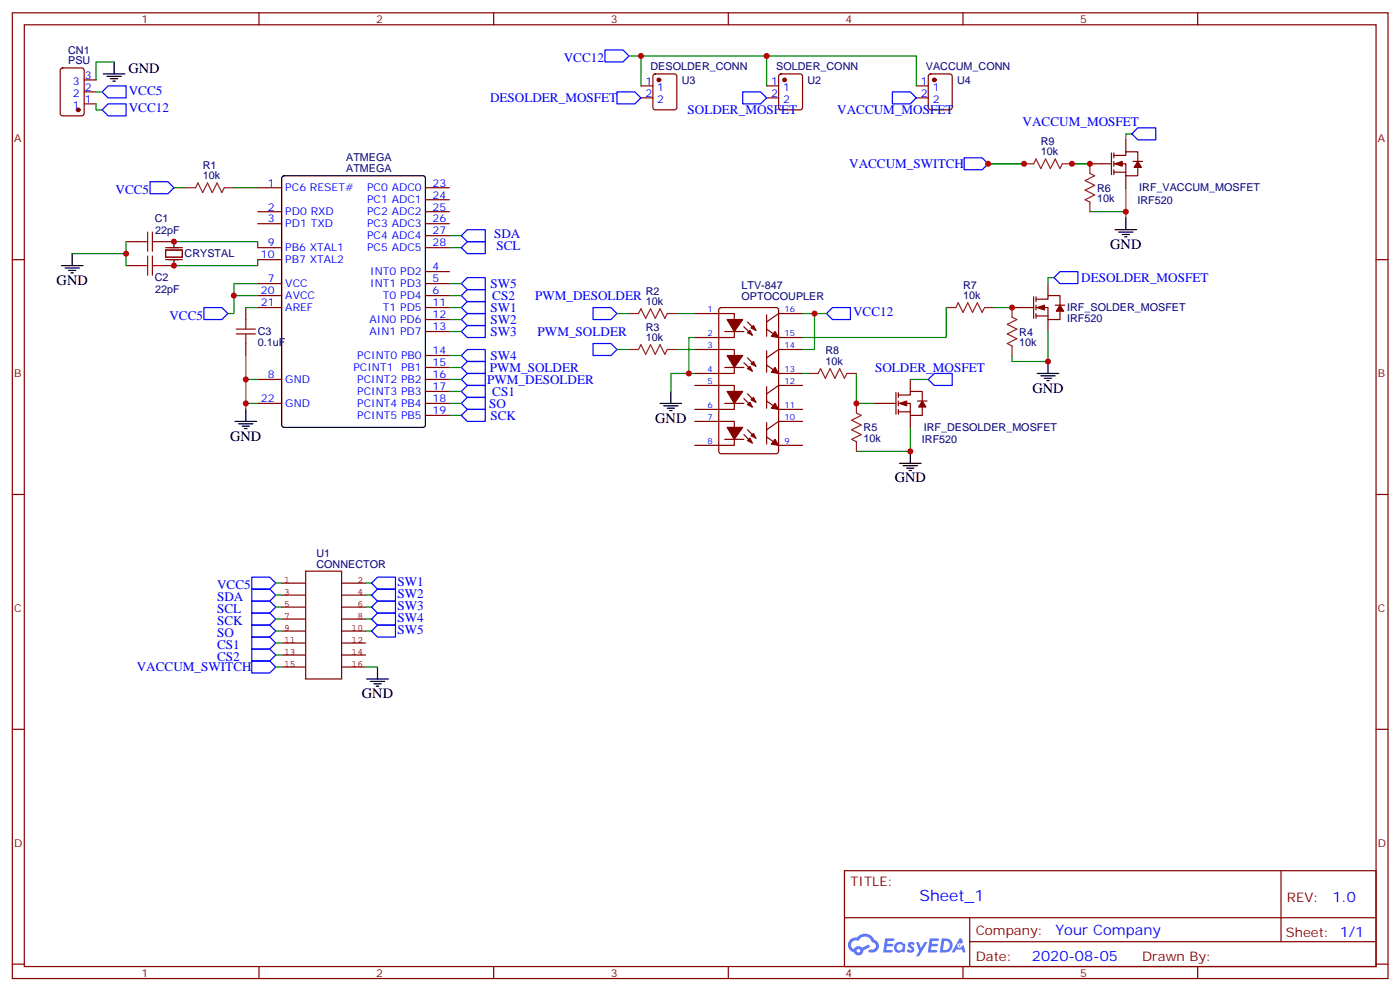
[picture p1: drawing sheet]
<svg xmlns="http://www.w3.org/2000/svg" width="413mm" height="292mm" viewBox="0 0 413 292" stroke-linecap="round" stroke-linejoin="round" font-family="sans-serif">
<g fill="none" stroke="#870000" stroke-width=".35">
<path d="M3.6 3.8h405.4v284.3h-405.4zM7.2 7.3h398.2v277.3h-398.2zM76.3 3.8v3.5M145.5 3.8v3.5M214.6 3.8v3.5M283.7 3.8v3.5M352.9 3.8v3.5M3.6 76.4h3.6M405.4 76.4h3.6M3.6 145.6h3.6M405.4 145.6h3.6M3.6 214.7h3.6"/>
<path d="M405.4 214.7h3.6M248.8 256.4h156.6v28.2h-156.6zM377.4 256.4v20.9M248.8 270.2h156.5M285.7 277.3h119.6M285.7 270.2v14.1M3.6 283.9h3.6M76.3 284.6v3.5M145.5 284.6v3.5M214.6 284.6v3.5M283.7 284.6v3.5M352.9 284.6v3.5"/>
<path d="M405.4 283.9h3.6"/>
</g>
<g fill="#5487ff">
<path d="M267.8 277.5a1.22 1.22 0 0 1 1.7 .3l-.4 .6a.47 .47 0 0 0-.3-.4 .47 .47 0 0 0-.5 .2l.2 .2a1.14 1.14 0 0 1 .7 1.7 1.14 1.14 0 0 1-1.9 0l-.2-.2 .5-.5 .7 .4a.29 .29 0 0 0 .4-.2 .29 .29 0 0 0-.3-.4 1.04 1.04 0 0 1-.6-1.7z"/>
<path d="M260.8 276.3h2.4l.3 .2-.1 .5h-1.9l-.1 .9h1.5l.4 .4-.4 .3h-1.6l-.2 1.1 1.8 .1 .1 .3-.1 .3h-2.7z"/>
<path d="M274 276.3h2.3l.3 .2-.1 .5h-1.8l-.1 .9h1.5l.3 .4-.4 .3h-1.6l-.1 1.1 1.7 .1 .2 .3-.2 .3h-2.6z"/>
<path d="M282.7 276.3h.7l.3 1.2-.6 .4a.69 .69 0 0 0-1 .2 .69 .69 0 0 0 .5 1 .69 .69 0 0 0 .8-.6l.5-.3 .6 2.2h-.8l-.2-.8h-1.8l-.5 .8h-.8z"/>
<path d="M269.9 277.4h.8l.6 1.8 1.1-1.8h.9l-2.6 4.2h-.8l.9-1.6z"/>
<path d="M277.5 276.3l-.6 4.1h1.3a2.11 2.11 0 0 0 2.5-2.1 2.11 2.11 0 0 0-2.5-2zM278.2 277a1.39 1.39 0 0 1 1.7 1.4 1.39 1.39 0 0 1-1.8 1.3h-.3z"/>
<path d="M263.8 277.9a1.54 1.54 0 0 0-.1 2.2 1.54 1.54 0 0 0 2.2 .1l.6 .2 .3-2.3-.2-.2h-.4a1.49 1.49 0 0 0-2.4 0zM264.1 278.9a.94 .94 0 0 1 1.8 0 .94 .94 0 0 1-1.8 0z"/>
<path d="M250.5 276.7a2.18 2.18 0 0 0 1.1 3.7 1.44 1.44 0 0 0 1.6 .9 1.44 1.44 0 0 0 1.2-1.5l2-1-.5-.7-1.9 .9a1.47 1.47 0 0 0-2.4 .5 1.39 1.39 0 0 1-.7-2 1.39 1.39 0 0 1 2-.4 2.12 2.12 0 0 1 2.2-1.3 2.12 2.12 0 0 1 1.9 1.7 1.14 1.14 0 0 1 1.1 1.4 1.14 1.14 0 0 1-1.7 .7 .43 .43 0 0 0-.5 .4 .43 .43 0 0 0 .4 .5 1.98 1.98 0 0 0 2.5-1.3 1.98 1.98 0 0 0-1.2-2.5 3.1 3.1 0 0 0-5.3-.7l-.9 .1zM252.4 280a.55 .55 0 0 1 1.1 0 .55 .55 0 0 1-1.1 0z"/>
<circle cx="282.7" cy="278.4" r=".26"/>
</g>
<g fill="none" stroke="#000" stroke-width=".35">
<path d="M33.6 18.2v3.6M30.4 21.8h6.4M31.5 22.5h4.2M32.6 23.2h2.1M33.3 23.9h.7M83.2 52l.5-.2h40.9l.7 .4v72.9l-.4 .7h-41.2l-.6-.4-.1-72.9zM18.1 78.2h6.3M19.2 78.9h4.2M20.2 79.6h2.1M21.3 74.7v3.5M51.3 71.2v1.7M51.3 76.4v1.8"/>
<path d="M328.5 67.6h6.4M329.6 68.3h4.2M330.7 69h2.1M331.4 69.7h.7M331.7 64.1v3.5M20.9 80.3h.7M194.5 118.8h6.3M195.5 119.5h4.3M197.7 115.3v3.5M305.6 110h6.4M306.7 110.7h4.2M307.7 111.4h2.1"/>
<path d="M308.4 112.1h.7M308.8 106.4v3.6M69.3 124.1h6.3M70.3 124.8h4.2M71.4 125.5h2.1M72.1 126.2h.7M72.4 120.5v3.6M196.6 120.2h2.1M197.3 120.9h.7M265 136.4h6.4M266.1 137.1h4.2M267.2 137.8h2.1"/>
<path d="M267.9 138.5h.7M268.2 132.9v3.5M108.1 199.9h6.3M111.2 196.4v3.5M109.1 200.6h4.2M110.2 201.3h2.1M110.9 202h.7"/>
</g>
<g fill="none" stroke="#870000" stroke-width=".35">
<path d="M18 20.2l.5-.2h5.6l.6 .4 .1 13-.5 .7h-5.8l-.7-.4-.1-13zM24.8 30.6h3.5M24.8 27.1h3.5M24.8 23.5h3.5M188.8 25.3h3.6M188.8 28.8h3.6M192.6 22l.5-.2h5.6l.7 .4v9.4l-.4 .7h-5.9l-.7-.4v-9.4zM225.9 25.3h3.5M225.9 28.8h3.5M229.6 22l.5-.2h5.7l.6 .4 .1 9.4-.5 .7h-5.9l-.6-.4-.1-9.4zM270 25.3h3.5M270 28.8h3.5"/>
<path d="M273.7 22l.5-.2h5.7l.6 .4 .1 9.4-.5 .7h-5.9l-.6-.4-.1-9.4zM76 55.3h7M125.3 55.3h7.1M125.3 58.8h7.1M321.1 48.2h6.4M327.5 45v6.4M328.2 45.8h3.5v-1.1h3.5v2.8M328.2 48.2h3.5v3.6h3.5v-2.5M328.2 50.7h3.5M328.2 45v1.5M328.2 47.5v1.4M328.2 50v1.4"/>
<path d="M331.7 41.2v3.5M331.7 51.8v3.5M333.8 47.5h2.9M37.1 78.2h3.6M37.1 71.2h3.6M47.7 78.2h3.6M47.7 71.2h3.6M76 62.3h7M76 65.9h7M76 72.9h7M76 76.4h7M125.3 62.3h7.1"/>
<path d="M125.3 65.9h7.1M125.3 80h7.1M125.3 72.9h7.1M125.3 69.4h7.1M72.4 90.6v3.5M76 83.5h7M76 87h7M76 90.6h7M125.3 83.5h7.1M125.3 87h7.1M125.3 90.6h7.1M125.3 94.1h7.1"/>
<path d="M125.3 97.6h7.1M204.7 92.3h11.7v7.1h-11.7M212 90.8l.5-.2h16.2l.7 .4v41.9l-.5 .6-16.4 .1-.7-.5v-41.8zM213.5 97.6h5.7M219.2 96.2l2.5 2.5M220.2 94.8l2.5 2.5M225.9 96.9l3.5 2.5h7.1M225.9 92.7v6.3M236.5 92.3h-7.1l-3.5 2.5M298.2 90.6h6.4M304.6 87.4v6.3M305.3 88.1h3.5v-1.1h3.5v2.9"/>
<path d="M305.3 90.6h3.5v3.5h3.5v-2.5M305.3 93h3.5M305.3 87.4v1.4M305.3 89.9v1.4M305.3 92.3v1.4M308.8 83.5v3.5M308.8 94.1v3.5M310.9 89.9h2.8M72.4 101.1v3.6M76 111.7h7M76 118.8h7M125.3 111.7h7.1"/>
<path d="M125.3 104.7h7.1M125.3 108.2h7.1M125.3 115.3h7.1M125.3 118.8h7.1M204.7 102.9h11.7v7.1h-11.7M204.7 113.5h11.7v7h-11.7M213.5 108.2h5.7M213.5 118.8h5.7M219.2 106.8l2.5 2.5M219.2 117.4l2.5 2.4M220.2 105.4l2.5 2.4M220.2 116l2.5 2.4"/>
<path d="M225.9 103.3v6.3M225.9 113.8v6.4M225.9 107.5l3.5 2.5h7.1M225.9 118.1l3.5 2.4h7.1M236.5 102.9h-7.1l-3.5 2.5M236.5 113.5h-7.1l-3.5 2.5M257.6 118.8h6.4M264 115.6v6.4M264.7 116.3h3.5v-1h3.5v2.8M264.7 118.8h3.5v3.5h3.5v-2.5M264.7 115.6v1.4M264.7 118.1v1.4"/>
<path d="M268.2 111.7v3.6M270.3 118.1h2.9M125.3 122.3h7.1M204.7 124.1h11.7v7h-11.7M213.5 129.4h5.7M219.2 128l2.5 2.4M220.2 126.5l2.5 2.5M225.9 124.4v6.4M225.9 128.7l3.5 2.4h7.1M236.5 124.1h-7.1l-3.5 2.4M264.7 121.2h3.5M264.7 120.5v1.5"/>
<path d="M268.2 122.3v3.5"/>
</g>
<g fill="none" stroke="#00f" stroke-width=".35">
<path d="M178.3 14.7h5.3l1.7 1.8-1.7 1.7h-5.3zM30.1 27.1l1.8-1.8h5.2v3.5h-5.2zM31.9 30.6h5.2v3.5h-5.2l-1.8-1.8zM181.8 27.1h5.3l1.7 1.7-1.7 1.8h-5.3zM218.8 27.1h5.3l1.8 1.7-1.8 1.8h-5.3zM262.9 27.1h5.3l1.8 1.7-1.8 1.8h-5.3zM333.5 39.4l1.7-1.8h5.3v3.6h-5.3zM44.2 53.5h5.3l1.8 1.8-1.8 1.7h-5.3zM284.1 46.5h5.3l1.7 1.7-1.7 1.8h-5.3zM135.9 69.4l1.8-1.8h5.3v3.6h-5.3zM135.9 72.9l1.8-1.7h5.3v3.5h-5.3zM60.1 90.6h5.3l1.7 1.7-1.7 1.8h-5.3z"/>
<path d="M135.9 87l1.8-1.7h5.3v3.5h-5.3zM135.9 90.6l1.8-1.8h5.3v3.5h-5.3zM135.9 94.1l1.8-1.8h5.3v3.5h-5.3zM135.9 97.6l1.8-1.8h5.3v3.6h-5.3zM135.9 83.5l1.8-1.8h5.3v3.6h-5.3zM174.7 90.6h5.3l1.8 1.7-1.8 1.8h-5.3zM245.3 90.6h5.3v3.5h-5.3l-1.8-1.8zM310.6 81.7l1.7-1.7h5.3v3.5h-5.3zM135.9 118.8l1.8-1.8h5.3v3.5h-5.3zM135.9 104.7l1.8-1.8h5.3v3.5h-5.3zM137.7 113.5h5.3v3.5h-5.3l-1.8-1.7zM137.7 110h5.3v3.5h-5.3l-1.8-1.8z"/>
<path d="M137.7 106.4h5.3v3.6h-5.3l-1.8-1.8zM174.7 101.1h5.3l1.8 1.8-1.8 1.8h-5.3zM275.3 110h5.3v3.5h-5.3l-1.8-1.8zM135.9 122.3l1.8-1.8h5.3v3.6h-5.3zM74.2 169.9h5.3l1.7 1.8-1.7 1.8h-5.3zM74.2 173.5h5.3l1.7 1.7-1.7 1.8h-5.3zM74.2 177h5.3l1.7 1.8-1.7 1.7h-5.3zM109.5 171.7l1.7-1.8h5.3v3.6h-5.3zM109.5 175.2l1.7-1.7h5.3v3.5h-5.3zM109.5 178.8l1.7-1.8h5.3v3.5h-5.3zM74.2 194.6h5.3l1.7 1.8-1.7 1.8h-5.3zM74.2 180.5h5.3l1.7 1.8-1.7 1.7h-5.3z"/>
<path d="M74.2 184h5.3l1.7 1.8-1.7 1.8h-5.3zM74.2 187.6h5.3l1.7 1.7-1.7 1.8h-5.3zM74.2 191.1h5.3l1.7 1.8-1.7 1.7h-5.3zM109.5 182.3l1.7-1.8h5.3v3.5h-5.3zM109.5 185.8l1.7-1.8h5.3v3.6h-5.3z"/>
</g>
<path d="M48.8 73.6h4.9v2.1h-4.9zM48.8 76.4h4.9M48.8 72.9h4.9" fill="none" stroke="#871200" stroke-width=".35"/>
<g fill="none" stroke="#008700" stroke-width=".35">
<path d="M33.6 18.2h-5.3v5.3M185.3 16.5h3.5v8.8M188.8 16.5h37.1v8.8M225.9 16.5h44.1v8.8M28.3 30.6v1.7h1.8M28.3 27.1h1.8M333.5 39.4h-1.8v1.8M51.3 55.3h3.5M68.9 55.3h7.1M291.1 48.2h10.6M315.8 48.2h5.3M331.7 55.3v7"/>
<path d="M21.3 74.7h15.8v3.5M37.1 71.2v3.5M51.3 71.2h24.7v1.7M76 76.4v1.8h-24.7M132.4 69.4h3.5M132.4 72.9h3.5M321.1 62.3h10.6v1.8M68.9 87h7.1M72.4 90.6h3.6M76 83.5h-7.1v8.8h-1.8M132.4 87h3.5M132.4 90.6h3.5"/>
<path d="M132.4 97.6h3.5M132.4 94.1h3.5M132.4 83.5h3.5M181.8 92.3h3.5M199.4 92.3h5.3M204.7 99.4h-1.7v10.6M236.5 92.3h7M240 92.3v10.6h-3.5M278.8 90.6v8.8h-42.3M292.9 90.6h5.3M308.8 97.6v8.8h-10.6v-1.7M310.6 81.7h-1.8v1.8"/>
<path d="M72.4 118.8h3.6M72.4 104.7v7M76 111.7h-3.6v8.8M132.4 111.7h3.5M132.4 118.8h3.5M132.4 115.3h3.5M132.4 104.7h3.5M132.4 108.2h3.5M181.8 102.9h3.5M199.4 102.9h5.3M204.7 110h-7v5.3M236.5 110h1.7"/>
<path d="M252.3 110v8.8h5.3M268.2 111.7h5.3M132.4 122.3h3.5M268.2 125.8v7.1h-15.9M81.2 171.7h1.8M81.2 175.2h1.8M81.2 178.8h1.8M107.7 171.7h1.8M107.7 175.2h1.8M107.7 178.8h1.8M81.2 196.4h1.8M81.2 182.3h1.8"/>
<path d="M81.2 185.8h1.8M81.2 189.3h1.8M81.2 192.9h1.8M107.7 196.4h3.5M107.7 182.3h1.8M107.7 185.8h1.8"/>
</g>
<path d="M40.7 78.2h2.8M40.7 71.2h2.8M43.5 68.3v5.7M43.5 75.4v5.6M44.9 68.3v5.7M44.9 75.4v5.6M44.9 78.2h2.8M44.9 71.2h2.8M69.6 96.9h5.6M69.6 98.3h5.6M72.4 94.1v2.8M72.4 98.3v2.8" fill="none" stroke="#a10000" stroke-width=".35"/>
<g fill="#870000" stroke="#870000" stroke-width=".35">
<path d="M305.6 90.6l2.1-.7v1.4z"/>
<path d="M312.3 89.9l1.1 1.7h-2.1z"/>
<path d="M228.4 97.6l1 1.8-2.1-.4z"/>
<path d="M220.9 97.3l.8 1.4-1.5-.7z"/>
<path d="M221.3 96.6l.7-.8 .7 1.5z"/>
<path d="M214.2 94.1h4.6l-2.4 3.5z"/>
<path d="M228.4 108.2l1 1.8-2.1-.4z"/>
<path d="M220.2 108.5l.7-.7 .8 1.5z"/>
<path d="M221.3 107.1l.7-.7 .7 1.4z"/>
<path d="M214.2 104.7h4.6l-2.4 3.5z"/>
<path d="M228.4 118.8l1 1.7-2.1-.3z"/>
<path d="M220.2 119.1l.7-.7 .8 1.4z"/>
<path d="M221.3 117.7l.7-.7 .7 1.4z"/>
<path d="M214.2 115.3h4.6l-2.4 3.5z"/>
<path d="M228.4 129.4l1 1.7-2.1-.3z"/>
<path d="M220.2 129.7l.7-.7 .8 1.4z"/>
<path d="M221.3 128.3l.7-.7 .7 1.4z"/>
<path d="M214.2 125.8h4.6l-2.4 3.6z"/>
<path d="M265 118.8l2.2-.7v1.4z"/>
<path d="M271.7 118.1l1.1 1.7h-2.1z"/>
<path d="M328.5 48.2l2.2-.7v1.4z"/>
<path d="M335.2 47.5l1.1 1.8h-2.1z"/>
<circle cx="231.2" cy="23.5" r=".53"/>
<circle cx="194.1" cy="23.5" r=".53"/>
<circle cx="23" cy="32.3" r=".53"/>
<circle cx="275.3" cy="23.5" r=".53"/>
</g>
<g fill="none" stroke="#850000" stroke-width=".35">
<path d="M83 171.7h7.1M83 175.2h7.1M83 178.8h7.1M90.1 168.2h10.5v31.7h-10.5zM100.6 171.7h7.1M100.6 175.2h7.1M100.6 178.8h7.1M83 182.3h7.1M83 185.8h7.1M83 189.3h7.1M83 192.9h7.1M83 196.4h7.1"/>
<path d="M100.6 182.3h7.1M100.6 185.8h7.1M100.6 189.3h7.1M100.6 192.9h7.1M100.6 196.4h7.1"/>
</g>
<path d="M54.8 55.3h2.8l.7-1.4 1.4 2.8 1.4-2.8 1.4 2.8 1.5-2.8 1.4 2.8 .7-1.4h2.8M301.7 48.2h2.9l.7-1.4 1.4 2.8 1.4-2.8 1.4 2.8 1.4-2.8 1.4 2.8 .7-1.4h2.8M321.1 48.2v2.8l1.4 .8-2.8 1.4 2.8 1.4-2.8 1.4 2.8 1.4-2.8 1.4 1.4 .7v2.8M185.3 92.3h2.8l.7-1.4 1.5 2.8 1.4-2.8 1.4 2.8 1.4-2.8 1.4 2.8 .7-1.4h2.8M278.8 90.6h2.8l.7-1.5 1.4 2.9 1.5-2.9 1.4 2.9 1.4-2.9 1.4 2.9 .7-1.4h2.8M298.2 90.6v2.8l1.4 .7-2.8 1.4 2.8 1.4-2.8 1.4 2.8 1.4-2.8 1.4 1.4 .7v2.9M185.3 102.9h2.8l.7-1.4 1.5 2.8 1.4-2.8 1.4 2.8 1.4-2.8 1.4 2.8 .7-1.4h2.8M238.2 110h2.9l.7-1.5 1.4 2.9 1.4-2.9 1.4 2.9 1.4-2.9 1.4 2.9 .7-1.4h2.8M252.3 118.8v2.8l1.5 .7-2.9 1.4 2.9 1.4-2.9 1.4 2.9 1.5-2.9 1.4 1.4 .7v2.8" fill="none" stroke="#8c2424" stroke-width=".35"/>
<g fill="#c00">
<circle cx="51.3" cy="78.2" r=".88"/>
<circle cx="51.3" cy="71.2" r=".88"/>
<circle cx="37.1" cy="74.7" r=".88"/>
<circle cx="68.9" cy="87" r=".88"/>
<circle cx="72.4" cy="118.8" r=".88"/>
<circle cx="72.4" cy="111.7" r=".88"/>
<circle cx="203" cy="110" r=".88"/>
<circle cx="240" cy="92.3" r=".88"/>
<circle cx="188.8" cy="16.5" r=".88"/>
<circle cx="225.9" cy="16.5" r=".88"/>
<circle cx="331.7" cy="62.3" r=".88"/>
<circle cx="321.1" cy="48.2" r=".88"/>
<circle cx="308.8" cy="106.4" r=".88"/>
<circle cx="252.3" cy="118.8" r=".88"/>
<circle cx="268.2" cy="132.9" r=".88"/>
<circle cx="291.1" cy="48.2" r=".88"/>
<circle cx="315.8" cy="48.2" r=".88"/>
<circle cx="301.7" cy="48.2" r=".88"/>
<circle cx="298.2" cy="90.6" r=".88"/>
</g>
<text font-size="4.6" fill="#00f" x="270.9" y="265.4">Sheet_1</text>
<g font-size="4.2">
<text x="37.9" y="21.4">GND</text>
<text x="327.1" y="73.3">GND</text>
<text x="16.7" y="83.9">GND</text>
<text x="304.2" y="115.6">GND</text>
<text x="193.1" y="124.4">GND</text>
<text x="67.8" y="129.7">GND</text>
<text x="263.6" y="142.1">GND</text>
<text x="106.6" y="205.6">GND</text>
</g>
<g font-size="4.2" fill="#00f">
<text x="392.6" y="265.6">1.0</text>
<text x="311" y="275.2">Your Company</text>
<text x="304.1" y="283">2020-08-05</text>
</g>
<g font-size="3.9" fill="#00f">
<text x="166.1" y="18.2">VCC12</text>
<text x="37.9" y="27.8">VCC5</text>
<text x="37.9" y="33.1">VCC12</text>
<text x="144.4" y="30.1">DESOLDER_MOSFET</text>
<text x="202.6" y="33.6">SOLDER_MOSFET</text>
<text x="246.7" y="33.6">VACCUM_MOSFET</text>
<text x="301.3" y="37.1">VACCUM_MOSFET</text>
<text x="250.2" y="49.5">VACCUM_SWITCH</text>
<text x="34.1" y="57">VCC5</text>
<text x="145.6" y="70.2">SDA</text>
<text x="146.3" y="73.7">SCL</text>
<text x="318.6" y="83.1">DESOLDER_MOSFET</text>
<text x="144.5" y="84.8">SW5</text>
<text x="145" y="88.3">CS2</text>
<text x="157.7" y="88.3">PWM_DESOLDER</text>
<text x="49.9" y="94.1">VCC5</text>
<text x="144.5" y="91.9">SW1</text>
<text x="144.5" y="95.4">SW2</text>
<text x="251.4" y="93.1">VCC12</text>
<text x="144.5" y="98.9">SW3</text>
<text x="158.4" y="98.9">PWM_SOLDER</text>
<text x="144.5" y="106">SW4</text>
<text x="143.5" y="113">PWM_DESOLDER</text>
<text x="144.3" y="109.5">PWM_SOLDER</text>
<text x="257.8" y="109.4">SOLDER_MOSFET</text>
<text x="145" y="116.6">CS1</text>
<text x="144.1" y="120.1">SO</text>
<text x="144.5" y="123.6">SCK</text>
<text x="64" y="173.4">VCC5</text>
<text x="117.1" y="172.5">SW1</text>
<text x="64" y="176.9">SDA</text>
<text x="117.1" y="176">SW2</text>
<text x="117.1" y="179.6">SW3</text>
<text x="64" y="180.4">SCL</text>
<text x="64" y="184">SCK</text>
<text x="117.1" y="183.1">SW4</text>
<text x="64" y="187.5">SO</text>
<text x="64" y="191">CS1</text>
<text x="117.1" y="186.6">SW5</text>
<text x="40.3" y="197.6">VACCUM_SWITCH</text>
<text x="64" y="194.6">CS2</text>
</g>
<g font-size="3.9" fill="#800">
<text x="250.6" y="260.9">TITLE:</text>
<text x="379.2" y="265.6">REV:</text>
<text x="287.5" y="275.1">Company:</text>
<text x="378.9" y="275.8">Sheet: 1/1</text>
<text x="287.5" y="282.8">Date:</text>
<text x="336.5" y="282.9">Drawn By:</text>
</g>
<g font-size="3.2" fill="#800">
<text x="41.7" y="6.8">1</text>
<text x="110.9" y="6.8">2</text>
<text x="180" y="6.8">3</text>
<text x="249.2" y="6.8">4</text>
<text x="318.3" y="6.8">5</text>
<text x="4.2" y="41.9">A</text>
<text x="406" y="41.9">A</text>
<text x="4.2" y="111">B</text>
<text x="406" y="111">B</text>
<text x="4.2" y="180.2">C</text>
<text x="406" y="180.2">C</text>
<text x="4.2" y="249.3">D</text>
<text x="406" y="249.3">D</text>
<text x="41.7" y="287.6">1</text>
<text x="110.9" y="287.6">2</text>
<text x="180" y="287.6">3</text>
<text x="249.2" y="287.6">4</text>
<text x="318.3" y="287.6">5</text>
</g>
<g font-size="3.2" fill="#000080">
<text x="20.1" y="15.8">CN1</text>
<text x="20.1" y="18.9">PSU</text>
<text x="191.7" y="20.6">DESOLDER_CONN</text>
<text x="228.7" y="20.6">SOLDER_CONN</text>
<text x="272.8" y="20.6">VACCUM_CONN</text>
<text x="200.9" y="24.7">U3</text>
<text x="237.9" y="24.7">U2</text>
<text x="282" y="24.7">U4</text>
<text x="102" y="47.5">ATMEGA</text>
<text x="306.7" y="45.8">10k</text>
<text x="306.7" y="42.6">R9</text>
<text x="59.7" y="52.8">10k</text>
<text x="59.7" y="49.7">R1</text>
<text x="102" y="50.6">ATMEGA</text>
<text x="323.3" y="59.6">10k</text>
<text x="323.3" y="56.4">R6</text>
<text x="335.1" y="60">IRF520</text>
<text x="335.7" y="56.3">IRF_VACCUM_MOSFET</text>
<text x="45.6" y="65.2">C1</text>
<text x="45.7" y="68.8">22pF</text>
<text x="54.4" y="75.8">CRYSTAL</text>
<text x="45.6" y="82.9">C2</text>
<text x="45.7" y="86.4">22pF</text>
<text x="190.3" y="89.9">10k</text>
<text x="190.3" y="86.7">R2</text>
<text x="218.5" y="88.4">OPTOCOUPLER</text>
<text x="218.5" y="85.2">LTV-847</text>
<text x="283.7" y="88.1">10k</text>
<text x="283.8" y="85">R7</text>
<text x="314.4" y="94.8">IRF520</text>
<text x="314.4" y="91.6">IRF_SOLDER_MOSFET</text>
<text x="76" y="101.9">0.1uF</text>
<text x="76" y="98.7">C3</text>
<text x="190.3" y="100.4">10k</text>
<text x="190.3" y="97.3">R3</text>
<text x="300.3" y="101.9">10k</text>
<text x="300.3" y="98.8">R4</text>
<text x="243.2" y="107.5">10k</text>
<text x="243.2" y="104.4">R8</text>
<text x="254.5" y="130.1">10k</text>
<text x="254.5" y="127">R5</text>
<text x="271.6" y="130.5">IRF520</text>
<text x="272.2" y="126.9">IRF_DESOLDER_MOSFET</text>
<text x="93.2" y="167.1">CONNECTOR</text>
<text x="93.3" y="163.9">U1</text>
</g>
<g font-size="3.2" fill="#00f">
<text x="25" y="23.2">3</text>
<text x="21.5" y="28.5">2</text>
<text x="21.5" y="24.9">3</text>
<text x="25" y="26.7">2</text>
<text x="190.2" y="24.9">1</text>
<text x="190.2" y="28.5">2</text>
<text x="193.7" y="26.7">1</text>
<text x="227.2" y="24.9">1</text>
<text x="227.2" y="28.5">2</text>
<text x="230.7" y="26.7">1</text>
<text x="271.3" y="24.9">1</text>
<text x="271.3" y="28.5">2</text>
<text x="274.8" y="26.7">1</text>
<text x="21.5" y="32">1</text>
<text x="25" y="30.2">1</text>
<text x="193.7" y="30.2">2</text>
<text x="230.7" y="30.2">2</text>
<text x="274.8" y="30.2">2</text>
<text x="78.9" y="54.9">1</text>
<text x="84.1" y="56.3">PC6 RESET#</text>
<text x="108.2" y="56.3">PC0 ADC0</text>
<text x="108.2" y="59.9">PC1 ADC1</text>
<text x="127.5" y="54.9">23</text>
<text x="127.5" y="58.5">24</text>
<text x="78.9" y="62">2</text>
<text x="78.9" y="65.5">3</text>
<text x="84.1" y="63.4">PD0 RXD</text>
<text x="108.2" y="63.4">PC2 ADC2</text>
<text x="127.5" y="62">25</text>
<text x="127.5" y="65.5">26</text>
<text x="84.1" y="66.9">PD1 TXD</text>
<text x="108.2" y="66.9">PC3 ADC3</text>
<text x="108.2" y="70.4">PC4 ADC4</text>
<text x="127.5" y="69">27</text>
<text x="76.9" y="76.1">10</text>
<text x="78.9" y="72.6">9</text>
<text x="84.1" y="74">PB6 XTAL1</text>
<text x="84.1" y="77.5">PB7 XTAL2</text>
<text x="108.2" y="74">PC5 ADC5</text>
<text x="127.5" y="72.6">28</text>
<text x="78.9" y="83.1">7</text>
<text x="109.1" y="81">INT0 PD2</text>
<text x="127.5" y="79.6">4</text>
<text x="127.5" y="83.1">5</text>
<text x="76.9" y="86.7">20</text>
<text x="84.1" y="84.6">VCC</text>
<text x="84.1" y="88.1">AVCC</text>
<text x="109.1" y="84.6">INT1 PD3</text>
<text x="112.8" y="88.1">T0 PD4</text>
<text x="127.5" y="86.7">6</text>
<text x="76.9" y="90.2">21</text>
<text x="84.1" y="91.6">AREF</text>
<text x="108.9" y="95.1">AIN0 PD6</text>
<text x="112.8" y="91.6">T1 PD5</text>
<text x="127.5" y="90.2">11</text>
<text x="127.5" y="93.7">12</text>
<text x="108.9" y="98.7">AIN1 PD7</text>
<text x="127.5" y="97.3">13</text>
<text x="105.3" y="105.7">PCINT0 PB0</text>
<text x="127.5" y="104.3">14</text>
<text x="127.5" y="107.8">15</text>
<text x="78.9" y="111.4">8</text>
<text x="84.1" y="112.8">GND</text>
<text x="104.1" y="109.3">PCINT1</text>
<text x="105.3" y="112.8">PCINT2 PB2</text>
<text x="118.2" y="109.3">PB1</text>
<text x="127.5" y="111.4">16</text>
<text x="76.9" y="118.4">22</text>
<text x="84.1" y="119.8">GND</text>
<text x="105.3" y="116.3">PCINT3 PB3</text>
<text x="105.3" y="119.8">PCINT4 PB4</text>
<text x="127.5" y="114.9">17</text>
<text x="127.5" y="118.4">18</text>
<text x="105.3" y="123.4">PCINT5 PB5</text>
<text x="127.5" y="122">19</text>
</g>
<g font-size="2.8" fill="#840000">
<text x="83.7" y="171.7">1</text>
<text x="105.3" y="171.7">2</text>
<text x="83.7" y="175.2">3</text>
<text x="83.7" y="178.7">5</text>
<text x="105.3" y="175.2">4</text>
<text x="105.3" y="178.7">6</text>
<text x="83.7" y="182.2">7</text>
<text x="83.7" y="185.8">9</text>
<text x="103.6" y="185.8">10</text>
<text x="105.3" y="182.2">8</text>
<text x="83.7" y="189.3">11</text>
<text x="103.6" y="189.3">12</text>
<text x="83.7" y="192.8">13</text>
<text x="83.7" y="196.4">15</text>
<text x="103.6" y="192.8">14</text>
<text x="103.6" y="196.4">16</text>
</g>
<g font-size="2.5" fill="#00f">
<text x="208.4" y="92">1</text>
<text x="231.2" y="92">16</text>
<text x="208.4" y="99">2</text>
<text x="231.2" y="99">15</text>
<text x="208.4" y="102.6">3</text>
<text x="231.2" y="102.6">14</text>
<text x="208.4" y="109.6">4</text>
<text x="208.4" y="113.1">5</text>
<text x="231.2" y="109.6">13</text>
<text x="231.2" y="113.1">12</text>
<text x="208.4" y="120.2">6</text>
<text x="208.4" y="123.7">7</text>
<text x="231.2" y="120.2">11</text>
<text x="231.2" y="123.7">10</text>
<text x="208.4" y="130.8">8</text>
<text x="231.2" y="130.8">9</text>
</g>
</svg>
